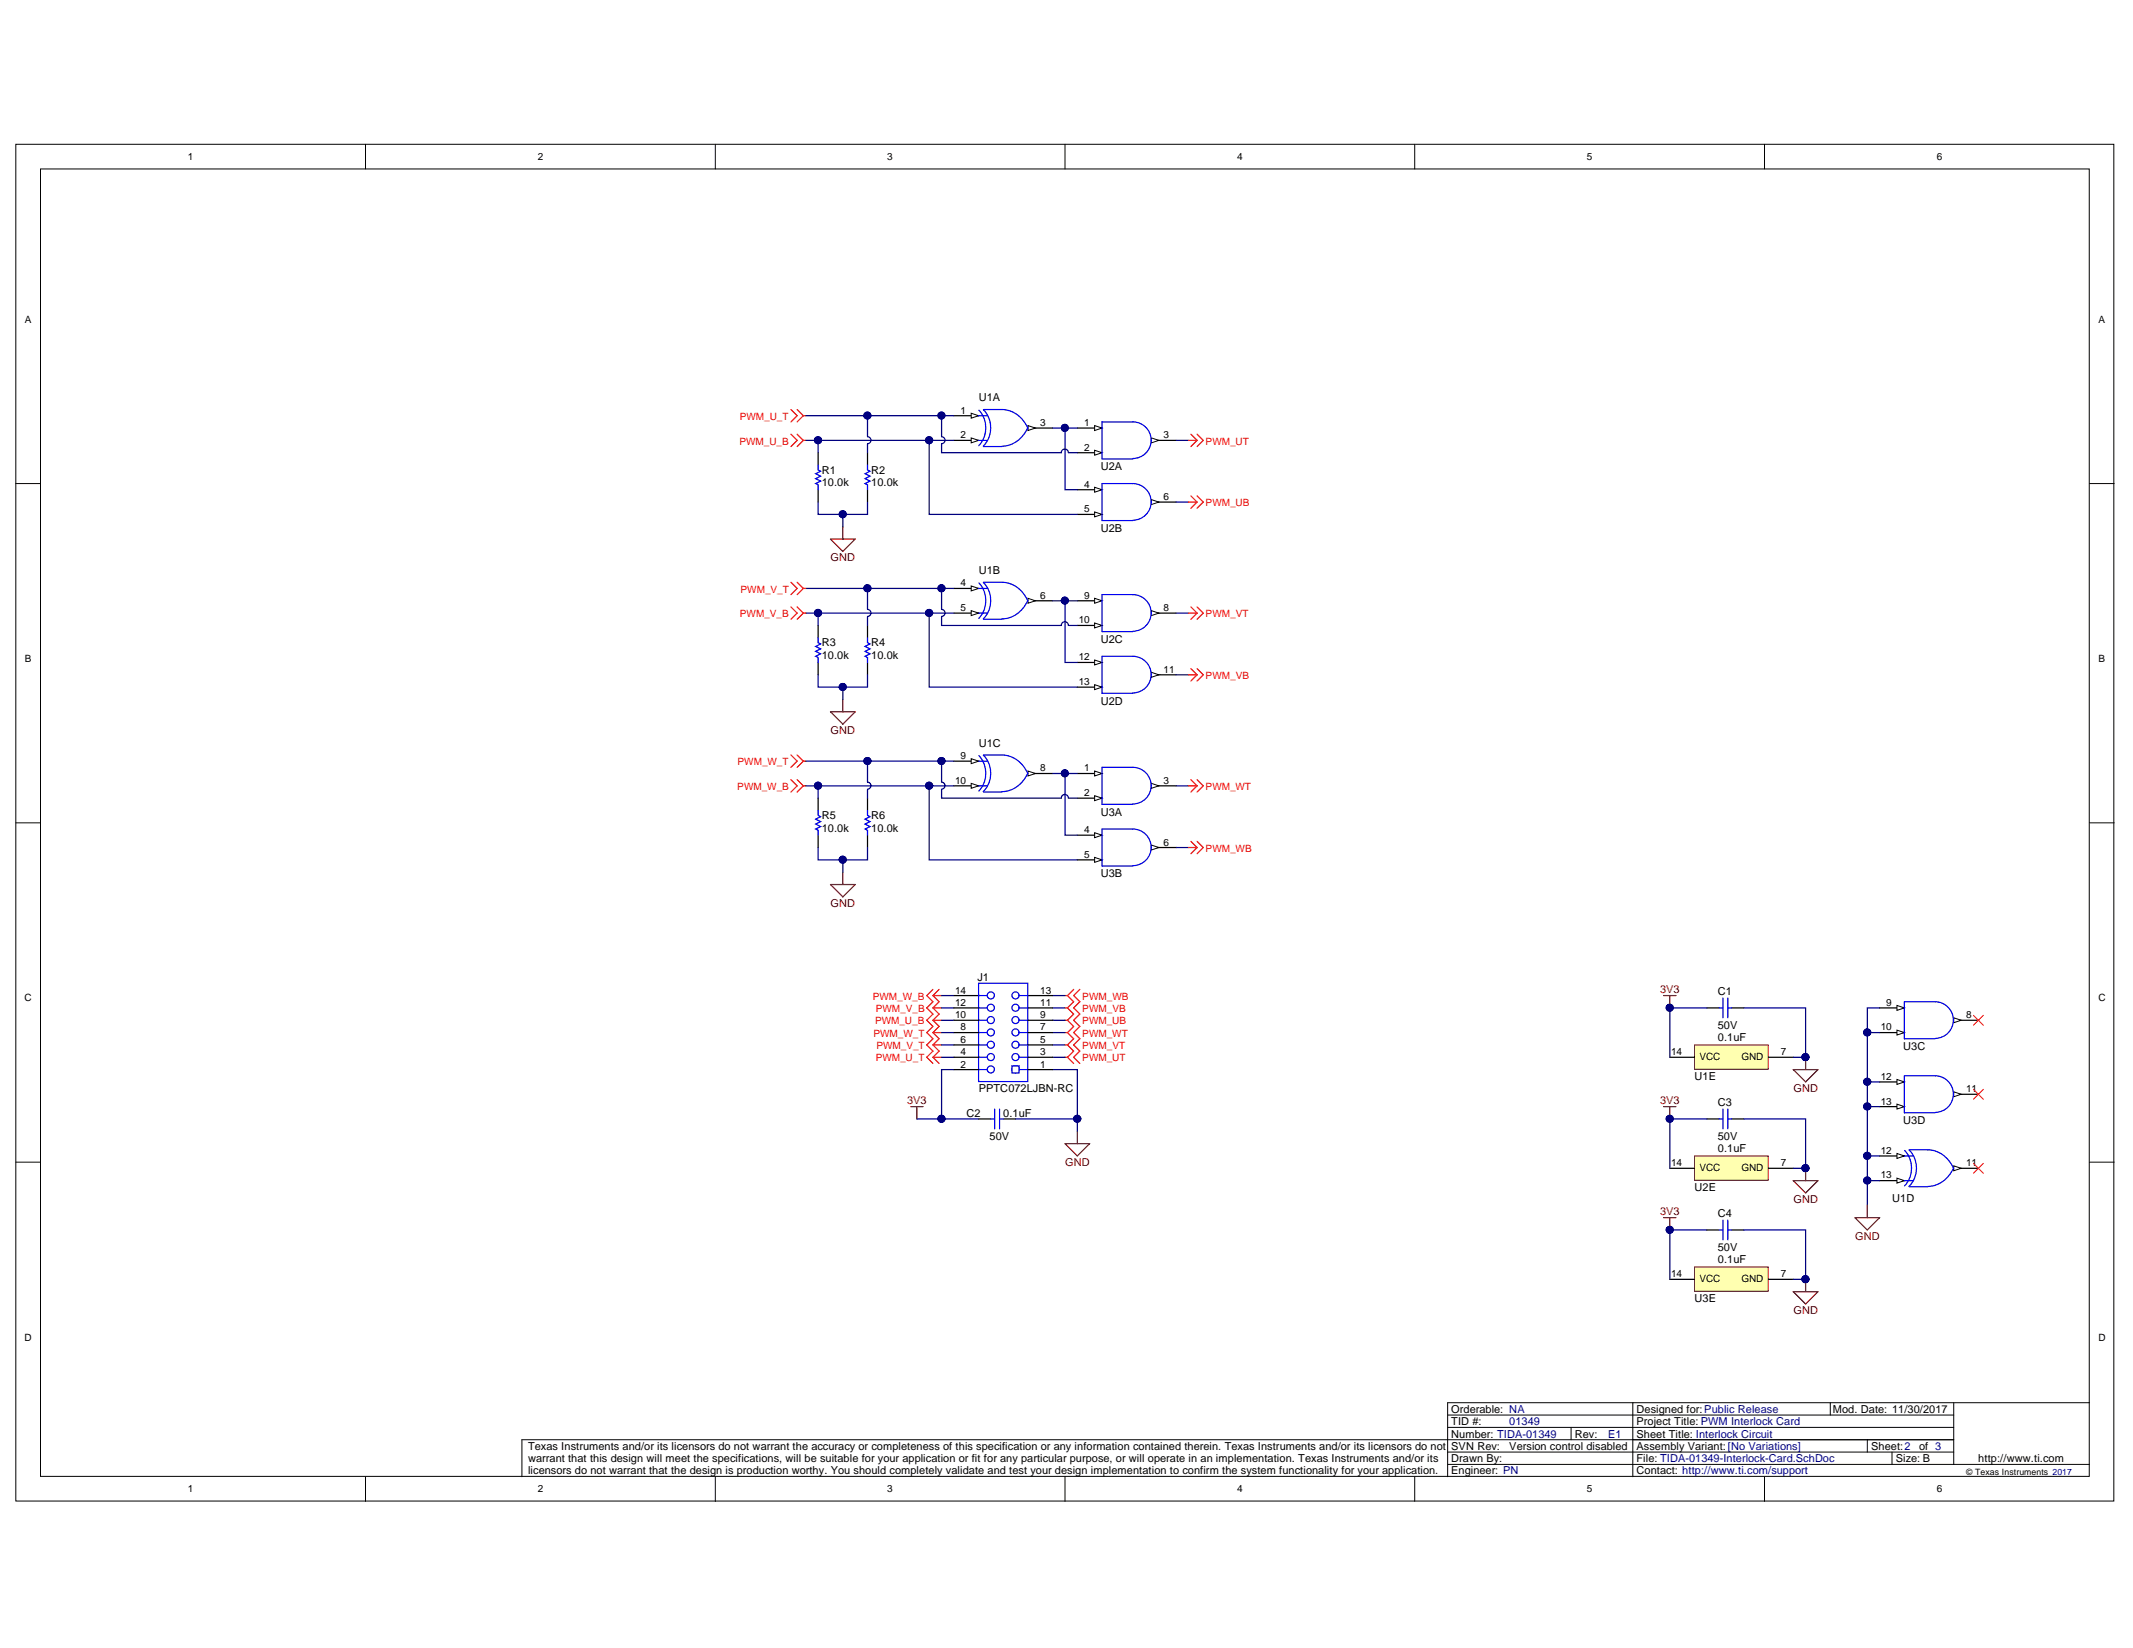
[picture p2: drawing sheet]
<svg xmlns="http://www.w3.org/2000/svg" width="279mm" height="216mm" viewBox="0 0 279 216" stroke-linecap="round" stroke-linejoin="round" font-family="sans-serif">
<g fill="#fff" stroke="#000" stroke-width=".13">
<path d="M2.1 18.9h274.8v177.7h-274.8z"/>
<path d="M5.3 22.1h268.4v171.3h-268.4z"/>
</g>
<g fill="none" stroke="#000" stroke-width=".13">
<path d="M47.9 18.9v3.2M93.7 18.9v3.2M139.5 18.9v3.2M185.3 18.9v3.2M231.1 18.9v3.2M2.1 63.4h3.2M273.7 63.4h3.2M2.1 107.8h3.2M273.7 107.8h3.2M2.1 152.2h3.2M273.7 152.2h3.2M47.9 193.5v3.2"/>
<path d="M93.7 193.5v3.2M139.5 193.5v3.2M185.3 193.5v3.2M189.6 191.8h84.1M189.6 190.2h66.3M189.6 187h66.3M189.6 185.4h66.3M205.8 187v1.6M213.9 183.8h-24.3v9.7M231.1 193.5v3.2M239.7 183.8v1.6M244.6 188.6v1.6"/>
<path d="M247.8 190.2v1.6M255.9 188.6h-187.5v4.9M255.9 183.8v8M273.7 183.8h-59.8v9.7"/>
</g>
<path d="M125 54.5h3.2" fill="none" stroke="#000" stroke-width=".16"/>
<path d="M127.2 54.1l1 .4-1 .3z" fill="#fff"/>
<path d="M127.2 54.1l1 .4-1 .3z" fill="none" stroke="#000" stroke-width=".13"/>
<path d="M125 57.7h3.2" fill="none" stroke="#000" stroke-width=".16"/>
<path d="M127.2 57.4l1 .3-1 .3z" fill="#fff"/>
<path d="M127.2 57.4l1 .3-1 .3z" fill="none" stroke="#000" stroke-width=".13"/>
<path d="M134.7 56.1h3.2" fill="none" stroke="#000" stroke-width=".16"/>
<path d="M134.7 55.8l.9 .3-.9 .3z" fill="#fff"/>
<path d="M134.7 55.8l.9 .3-.9 .3z" fill="none" stroke="#000" stroke-width=".13"/>
<path d="M128.2 54.5h1.1M128.2 57.7h1.1M128.2 53.7a3.4 3.4 0 0 1 0 4.7M128.8 53.7a3.4 3.4 0 0 1 0 4.7M128.8 53.7h2.5a3.8 3.8 0 0 1 3.3 2.4M128.8 58.5h2.5M134.6 56.1a3.9 3.9 0 0 1-3.3 2.4" fill="none" stroke="#00f" stroke-width=".16"/>
<path d="M125 77.1h3.2" fill="none" stroke="#000" stroke-width=".16"/>
<path d="M127.2 76.8l1 .3-1 .3z" fill="#fff"/>
<path d="M127.2 76.8l1 .3-1 .3z" fill="none" stroke="#000" stroke-width=".13"/>
<path d="M125 80.3h3.2" fill="none" stroke="#000" stroke-width=".16"/>
<path d="M127.2 80l1 .3-1 .3z" fill="#fff"/>
<path d="M127.2 80l1 .3-1 .3z" fill="none" stroke="#000" stroke-width=".13"/>
<path d="M134.7 78.7h3.2" fill="none" stroke="#000" stroke-width=".16"/>
<path d="M134.7 78.4l.9 .3-.9 .3z" fill="#fff"/>
<path d="M134.7 78.4l.9 .3-.9 .3z" fill="none" stroke="#000" stroke-width=".13"/>
<path d="M128.2 77.1h1.1M128.2 76.4a3.4 3.4 0 0 1 0 4.6M128.8 76.3a3.4 3.4 0 0 1 0 4.8M128.8 76.3h2.5a3.8 3.8 0 0 1 3.3 2.4M134.6 78.7a3.9 3.9 0 0 1-3.3 2.4M128.2 80.3h1.1M128.8 81.1h2.5" fill="none" stroke="#00f" stroke-width=".16"/>
<path d="M125 103h3.2" fill="none" stroke="#000" stroke-width=".16"/>
<path d="M127.2 102.6l1 .4-1 .3z" fill="#fff"/>
<path d="M127.2 102.6l1 .4-1 .3z" fill="none" stroke="#000" stroke-width=".13"/>
<path d="M134.7 101.3h3.2" fill="none" stroke="#000" stroke-width=".16"/>
<path d="M134.7 101l.9 .3-.9 .4z" fill="#fff"/>
<path d="M134.7 101l.9 .3-.9 .4z" fill="none" stroke="#000" stroke-width=".13"/>
<path d="M125 99.7h3.2" fill="none" stroke="#000" stroke-width=".16"/>
<path d="M127.2 99.4l1 .3-1 .3z" fill="#fff"/>
<path d="M127.2 99.4l1 .3-1 .3z" fill="none" stroke="#000" stroke-width=".13"/>
<path d="M128.2 99.7h1.1M128.2 99a3.4 3.4 0 0 1 0 4.6M128.8 98.9a3.4 3.4 0 0 1 0 4.8M128.8 98.9h2.5a3.8 3.8 0 0 1 3.3 2.4M128.2 103h1.1M128.8 103.8h2.5M134.6 101.3a3.9 3.9 0 0 1-3.3 2.4" fill="none" stroke="#00f" stroke-width=".16"/>
<path d="M255.9 153.1h3.3" fill="none" stroke="#000" stroke-width=".16"/>
<path d="M255.9 152.7l1 .4-1 .3z" fill="#fff"/>
<path d="M255.9 152.7l1 .4-1 .3z" fill="none" stroke="#000" stroke-width=".13"/>
<path d="M246.2 151.4h3.3" fill="none" stroke="#000" stroke-width=".16"/>
<path d="M248.5 151.1l1 .3-1 .4z" fill="#fff"/>
<path d="M248.5 151.1l1 .3-1 .4z" fill="none" stroke="#000" stroke-width=".13"/>
<path d="M246.2 154.7h3.3" fill="none" stroke="#000" stroke-width=".16"/>
<path d="M248.5 154.3l1 .4-1 .3z" fill="#fff"/>
<path d="M248.5 154.3l1 .4-1 .3z" fill="none" stroke="#000" stroke-width=".13"/>
<path d="M249.5 151.4h1.1M249.5 154.7h1.1M249.5 150.7a3.4 3.4 0 0 1 0 4.7M250.1 150.7a3.4 3.4 0 0 1 0 4.7M250.1 150.6h2.4a3.8 3.8 0 0 1 3.4 2.5M250.1 155.5h2.4M255.9 153a3.9 3.9 0 0 1-3.4 2.4" fill="none" stroke="#00f" stroke-width=".16"/>
<path d="M222 136.9h9.6v3.2h-9.6z" fill="#ffffb0" stroke="#800000" stroke-width=".13"/>
<path d="M141.1 56.1h3.3M218.7 138.5h3.3M231.7 138.5h3.2" fill="none" stroke="#000" stroke-width=".16"/>
<path d="M143.4 55.8l1 .3-1 .3z" fill="#fff"/>
<path d="M143.4 55.8l1 .3-1 .3z" fill="none" stroke="#000" stroke-width=".13"/>
<path d="M141.1 59.3h3.3" fill="none" stroke="#000" stroke-width=".16"/>
<path d="M143.4 59l1 .3-1 .3z" fill="#fff"/>
<path d="M143.4 59l1 .3-1 .3z" fill="none" stroke="#000" stroke-width=".13"/>
<path d="M150.8 57.7h3.3" fill="none" stroke="#000" stroke-width=".16"/>
<path d="M150.8 57.4l1 .3-1 .3z" fill="#fff"/>
<path d="M150.8 57.4l1 .3-1 .3z" fill="none" stroke="#000" stroke-width=".13"/>
<path d="M148.4 60.1a2.4 2.4 0 0 0 2.4-2.4 2.4 2.4 0 0 0-2.4-2.4h-4v4.8h4" fill="none" stroke="#00f" stroke-width=".16"/>
<path d="M141.1 64.2h3.3" fill="none" stroke="#000" stroke-width=".16"/>
<path d="M143.4 63.8l1 .4-1 .3z" fill="#fff"/>
<path d="M143.4 63.8l1 .4-1 .3z" fill="none" stroke="#000" stroke-width=".13"/>
<path d="M141.1 67.4h3.3" fill="none" stroke="#000" stroke-width=".16"/>
<path d="M143.4 67.1l1 .3-1 .3z" fill="#fff"/>
<path d="M143.4 67.1l1 .3-1 .3z" fill="none" stroke="#000" stroke-width=".13"/>
<path d="M150.8 65.8h3.3" fill="none" stroke="#000" stroke-width=".16"/>
<path d="M150.8 65.5l1 .3-1 .3z" fill="#fff"/>
<path d="M150.8 65.5l1 .3-1 .3z" fill="none" stroke="#000" stroke-width=".13"/>
<path d="M148.4 68.2a2.4 2.4 0 0 0 2.4-2.4 2.4 2.4 0 0 0-2.4-2.4h-4v4.8h4" fill="none" stroke="#00f" stroke-width=".16"/>
<path d="M141.1 81.9h3.3" fill="none" stroke="#000" stroke-width=".16"/>
<path d="M143.4 81.6l1 .3-1 .4z" fill="#fff"/>
<path d="M143.4 81.6l1 .3-1 .4z" fill="none" stroke="#000" stroke-width=".13"/>
<path d="M150.8 80.3h3.3" fill="none" stroke="#000" stroke-width=".16"/>
<path d="M150.8 80l1 .3-1 .3z" fill="#fff"/>
<path d="M150.8 80l1 .3-1 .3z" fill="none" stroke="#000" stroke-width=".13"/>
<path d="M141.1 78.7h3.3" fill="none" stroke="#000" stroke-width=".16"/>
<path d="M143.4 78.4l1 .3-1 .3z" fill="#fff"/>
<path d="M143.4 78.4l1 .3-1 .3z" fill="none" stroke="#000" stroke-width=".13"/>
<path d="M148.4 82.7a2.4 2.4 0 0 0 2.4-2.4 2.4 2.4 0 0 0-2.4-2.4h-4v4.8h4" fill="none" stroke="#00f" stroke-width=".16"/>
<path d="M150.8 88.4h3.3" fill="none" stroke="#000" stroke-width=".16"/>
<path d="M150.8 88.1l1 .3-1 .3z" fill="#fff"/>
<path d="M150.8 88.1l1 .3-1 .3z" fill="none" stroke="#000" stroke-width=".13"/>
<path d="M141.1 86.8h3.3" fill="none" stroke="#000" stroke-width=".16"/>
<path d="M143.4 86.5l1 .3-1 .3z" fill="#fff"/>
<path d="M143.4 86.5l1 .3-1 .3z" fill="none" stroke="#000" stroke-width=".13"/>
<path d="M141.1 90h3.3" fill="none" stroke="#000" stroke-width=".16"/>
<path d="M143.4 89.7l1 .3-1 .3z" fill="#fff"/>
<path d="M143.4 89.7l1 .3-1 .3z" fill="none" stroke="#000" stroke-width=".13"/>
<path d="M148.4 90.8a2.4 2.4 0 0 0 2.4-2.4 2.4 2.4 0 0 0-2.4-2.4h-4v4.8h4" fill="none" stroke="#00f" stroke-width=".16"/>
<path d="M222 151.4h9.6v3.2h-9.6z" fill="#ffffb0" stroke="#800000" stroke-width=".13"/>
<path d="M141.1 101.3h3.3M218.7 153.1h3.3M231.7 153.1h3.2" fill="none" stroke="#000" stroke-width=".16"/>
<path d="M143.4 101l1 .3-1 .4z" fill="#fff"/>
<path d="M143.4 101l1 .3-1 .4z" fill="none" stroke="#000" stroke-width=".13"/>
<path d="M141.1 104.6h3.3" fill="none" stroke="#000" stroke-width=".16"/>
<path d="M143.4 104.2l1 .4-1 .3z" fill="#fff"/>
<path d="M143.4 104.2l1 .4-1 .3z" fill="none" stroke="#000" stroke-width=".13"/>
<path d="M150.8 103h3.3" fill="none" stroke="#000" stroke-width=".16"/>
<path d="M150.8 102.6l1 .4-1 .3z" fill="#fff"/>
<path d="M150.8 102.6l1 .4-1 .3z" fill="none" stroke="#000" stroke-width=".13"/>
<path d="M148.4 105.3a2.4 2.4 0 0 0 2.4-2.4 2.4 2.4 0 0 0-2.4-2.4h-4v4.9h4" fill="none" stroke="#00f" stroke-width=".16"/>
<path d="M141.1 109.4h3.3" fill="none" stroke="#000" stroke-width=".16"/>
<path d="M143.4 109.1l1 .3-1 .3z" fill="#fff"/>
<path d="M143.4 109.1l1 .3-1 .3z" fill="none" stroke="#000" stroke-width=".13"/>
<path d="M141.1 112.6h3.3" fill="none" stroke="#000" stroke-width=".16"/>
<path d="M143.4 112.3l1 .3-1 .4z" fill="#fff"/>
<path d="M143.4 112.3l1 .3-1 .4z" fill="none" stroke="#000" stroke-width=".13"/>
<path d="M150.8 111h3.3" fill="none" stroke="#000" stroke-width=".16"/>
<path d="M150.8 110.7l1 .3-1 .4z" fill="#fff"/>
<path d="M150.8 110.7l1 .3-1 .4z" fill="none" stroke="#000" stroke-width=".13"/>
<path d="M148.4 113.4a2.4 2.4 0 0 0 2.4-2.4 2.4 2.4 0 0 0-2.4-2.4h-4v4.9h4" fill="none" stroke="#00f" stroke-width=".16"/>
<path d="M246.2 135.3h3.3" fill="none" stroke="#000" stroke-width=".16"/>
<path d="M248.5 135l1 .3-1 .3z" fill="#fff"/>
<path d="M248.5 135l1 .3-1 .3z" fill="none" stroke="#000" stroke-width=".13"/>
<path d="M255.9 133.7h3.3" fill="none" stroke="#000" stroke-width=".16"/>
<path d="M255.9 133.3l1 .4-1 .3z" fill="#fff"/>
<path d="M255.9 133.3l1 .4-1 .3z" fill="none" stroke="#000" stroke-width=".13"/>
<path d="M246.2 132h3.3" fill="none" stroke="#000" stroke-width=".16"/>
<path d="M248.5 131.7l1 .3-1 .4z" fill="#fff"/>
<path d="M248.5 131.7l1 .3-1 .4z" fill="none" stroke="#000" stroke-width=".13"/>
<path d="M253.5 136a2.4 2.4 0 0 0 2.4-2.4 2.4 2.4 0 0 0-2.4-2.4h-4v4.9h4" fill="none" stroke="#00f" stroke-width=".16"/>
<path d="M255.9 143.4h3.3" fill="none" stroke="#000" stroke-width=".16"/>
<path d="M255.9 143l1 .4-1 .3z" fill="#fff"/>
<path d="M255.9 143l1 .4-1 .3z" fill="none" stroke="#000" stroke-width=".13"/>
<path d="M246.2 141.7h3.3" fill="none" stroke="#000" stroke-width=".16"/>
<path d="M248.5 141.4l1 .3-1 .4z" fill="#fff"/>
<path d="M248.5 141.4l1 .3-1 .4z" fill="none" stroke="#000" stroke-width=".13"/>
<path d="M246.2 145h3.3" fill="none" stroke="#000" stroke-width=".16"/>
<path d="M248.5 144.7l1 .3-1 .3z" fill="#fff"/>
<path d="M248.5 144.7l1 .3-1 .3z" fill="none" stroke="#000" stroke-width=".13"/>
<path d="M253.5 145.7a2.4 2.4 0 0 0 2.4-2.4 2.4 2.4 0 0 0-2.4-2.4h-4v4.9h4" fill="none" stroke="#00f" stroke-width=".16"/>
<path d="M222 166h9.6v3.2h-9.6z" fill="#ffffb0" stroke="#800000" stroke-width=".13"/>
<path d="M223.6 132h1.6M226.8 132h1.6M128.2 146.6h1.6M131.4 146.6h1.6M223.6 146.6h1.6M226.8 146.6h1.6M218.7 167.6h3.3M223.6 161.1h1.6M226.8 161.1h1.6M231.7 167.6h3.2" fill="none" stroke="#000" stroke-width=".16"/>
<g fill="none" stroke="#00f" stroke-width=".16">
<path d="M128.2 128.8h6.4v12.9h-6.4zM128.2 138.5h1.1M225.2 132h.5M225.7 130.8v2.5M226.3 130.8v2.5M226.3 132h.5M129.8 146.6h.5M130.3 145.3v2.6M130.9 146.6h.5M130.9 145.3v2.6M225.2 146.6h.5M225.7 145.3v2.6"/>
<path d="M225.7 159.8v2.6M226.3 145.3v2.6M226.3 159.8v2.6M226.3 146.6h.5M225.2 161.1h.5M226.3 161.1h.5"/>
</g>
<g fill="none" stroke="#000080" stroke-width=".16">
<path d="M105.6 54.5h19.4M105.6 57.7h19.4M121.7 57.7v9.7h19.4M123.3 54.5v2.7a.46 .46 0 0 1 .5 .5 .46 .46 0 0 1-.5 .4M123.3 58.2v1.1h15.7a.46 .46 0 0 1 .5-.5 .46 .46 0 0 1 .4 .5M137.9 56.1h3.2M139.5 56.1v8.1h1.6M140 59.3h1.1M154.1 57.7h1.6M105.6 77.1h19.4M123.3 77.1v2.7a.46 .46 0 0 1 .5 .5 .46 .46 0 0 1-.5 .5M137.9 78.7h3.2"/>
<path d="M139.5 78.7v8.1h1.6M154.1 65.8h1.6M105.6 80.3h19.4M105.6 99.7h19.4M121.7 80.3v9.7h19.4M123.3 80.8v1.1h15.7a.46 .46 0 0 1 .5-.4 .46 .46 0 0 1 .4 .4M123.3 99.7v2.8a.46 .46 0 0 1 .5 .4 .46 .46 0 0 1-.5 .5M140 81.9h1.1M154.1 80.3h1.6M154.1 88.4h1.6M105.6 103h19.4M121.7 103v9.6h19.4"/>
<path d="M123.3 103.4v1.2h15.7a.46 .46 0 0 1 .5-.5 .46 .46 0 0 1 .4 .5M137.9 101.3h3.2M139.5 101.3v8.1h1.6M140 104.6h1.1M154.1 103h1.6M154.1 111h1.6M123.3 138.5h1.7M123.3 135.3h1.7M123.3 130.4h1.7M123.3 132h1.7M123.3 133.7h1.7M123.3 136.9h1.7"/>
<path d="M137.9 138.5h1.6M137.9 135.3h1.6M137.9 130.4h1.6M137.9 132h1.6M137.9 133.7h1.6M137.9 136.9h1.6M223.6 132h-4.9v6.5M228.4 132h8.1v6.5h-1.6M244.6 135.3h1.6M246.2 132h-1.6v25.9M120.1 146.6h3.2M125 140.1h-1.7v6.5h4.9"/>
<path d="M137.9 140.1h3.2v6.5h-8.1M141.1 146.6v1.6M223.6 146.6h-4.9v6.5M228.4 146.6h8.1v6.5h-1.6M244.6 141.7h1.6M244.6 145h1.6M244.6 151.4h1.6M244.6 154.7h1.6M223.6 161.1h-4.9v6.5M228.4 161.1h8.1v6.5h-1.6"/>
</g>
<g fill="#000080" stroke="#000080" stroke-width=".13">
<circle cx="218.7" cy="132" r=".46"/>
<circle cx="236.5" cy="138.5" r=".46"/>
<circle cx="218.7" cy="146.6" r=".46"/>
<circle cx="236.5" cy="153" r=".46"/>
<circle cx="218.7" cy="161.1" r=".46"/>
<circle cx="236.5" cy="167.6" r=".46"/>
<circle cx="244.6" cy="135.3" r=".46"/>
<circle cx="244.6" cy="141.7" r=".46"/>
<circle cx="244.6" cy="145" r=".46"/>
<circle cx="244.6" cy="151.4" r=".46"/>
<circle cx="244.6" cy="154.6" r=".46"/>
<circle cx="113.6" cy="54.4" r=".46"/>
<circle cx="123.3" cy="54.4" r=".46"/>
<circle cx="107.2" cy="57.7" r=".46"/>
<circle cx="121.7" cy="57.7" r=".46"/>
<circle cx="139.5" cy="56.1" r=".46"/>
<circle cx="113.6" cy="77.1" r=".46"/>
<circle cx="123.3" cy="77.1" r=".46"/>
<circle cx="107.2" cy="80.3" r=".46"/>
<circle cx="121.7" cy="80.3" r=".46"/>
<circle cx="139.5" cy="78.7" r=".46"/>
<circle cx="113.6" cy="99.7" r=".46"/>
<circle cx="123.3" cy="99.7" r=".46"/>
<circle cx="107.2" cy="102.9" r=".46"/>
<circle cx="121.7" cy="102.9" r=".46"/>
<circle cx="139.5" cy="101.3" r=".46"/>
<circle cx="123.3" cy="146.6" r=".46"/>
<circle cx="141.1" cy="146.6" r=".46"/>
</g>
<g fill="none" stroke="#800000" stroke-width=".16">
<path d="M217.9 130.4h1.6M218.7 130.4v1.6M236.5 138.5v1.6M119.3 145h1.6M120.1 145v1.6M139.5 149.8h3.2l-1.6 1.6zM141.1 148.2v1.6M217.9 145h1.6M217.9 159.5h1.6M218.7 145v1.6M218.7 159.5v1.6M234.9 140.1h3.2l-1.6 1.6z"/>
<path d="M234.9 154.7h3.2l-1.6 1.6zM236.5 153.1v1.6M243 159.5h3.2l-1.6 1.6zM244.6 157.9v1.6M234.9 169.2h3.2l-1.6 1.6zM236.5 167.6v1.6"/>
</g>
<path d="M258.5 133l1.3 1.3M259.8 133l-1.3 1.3M258.5 142.7l1.3 1.3M258.5 152.4l1.3 1.3M259.8 142.7l-1.3 1.3M259.8 152.4l-1.3 1.3" fill="none" stroke="#f00" stroke-width=".13"/>
<g fill="none" stroke="#f00" stroke-width=".16">
<path d="M103.6 53.7l.8 .8-.8 .8M103.6 56.9l.8 .8-.8 .8M104.4 53.7l.8 .8M104.4 56.9l.8 .8M105.2 54.5l-.8 .8M105.2 54.5h.4M105.2 57.7l-.8 .8M105.2 57.7h.4M155.7 57.7h1.1M156 56.9l.8 .8M156.8 57.7l-.8 .8M156.8 56.9l.8 .8-.8 .8"/>
<path d="M103.6 76.3l.8 .8-.8 .8M103.6 79.5l.8 .8-.8 .8M104.4 76.3l.8 .8M104.4 79.5l.8 .8M105.2 77.1l-.8 .8M105.2 77.1h.4M155.7 65.8h1.1M156 65l.8 .8M156 79.5l.8 .8M156.8 65.8l-.8 .8M156.8 65l.8 .8-.8 .8M156.8 79.5l.8 .8-.8 .8"/>
<path d="M103.6 98.9l.8 .8-.8 .8M104.4 98.9l.8 .8M105.2 99.7l-.8 .8M105.2 99.7h.4M105.2 80.3h.4M105.2 80.3l-.8 .8M155.7 80.3h1.1M155.7 88.4h1.1M156 87.6l.8 .8M156.8 80.3l-.8 .8M156.8 88.4l-.8 .8M156.8 87.6l.8 .8-.8 .8"/>
<path d="M103.6 102.1l.8 .9-.8 .8M104.4 102.1l.8 .9M105.2 103l-.8 .8M105.2 103h.4M155.7 103h1.1M155.7 111h1.1M156 102.1l.8 .9M156 110.2l.8 .8M156.8 103l-.8 .8M156.8 102.1l.8 .9-.8 .8M156.8 111l-.8 .8M156.8 110.2l.8 .8-.8 .8"/>
<path d="M122.2 138.5l.8 .8M122.2 136.9l.8 .8-.8 .8M122.2 129.6l-.8 .8 .8 .8-.8 .8 .8 .9-.8 .8 .8 .8-.8 .8 .8 .8-.8 .8 .8 .8-.8 .8 .8 .8M122.2 138.5h1.1M122.2 135.3l.8 .8-.8 .8M122.2 136.9h1.1M122.2 133.7l.8 .8-.8 .8M122.2 135.3h1.1M122.2 130.4l.8 .8-.8 .8M122.2 130.4h1.1M122.2 132l.8 .9-.8 .8M122.2 133.7h1.1"/>
<path d="M122.2 132h1.1M123 129.6l-.8 .8M139.5 138.5h.3M139.5 136.9h.3M139.5 135.3h.3M139.5 130.4h.3M139.5 133.7h.3M139.5 132h.3M139.8 138.5l.8 .8M139.8 136.9l.8 .8-.8 .8M139.8 133.7l.8 .8-.8 .8M139.8 132l.8 .9-.8 .8"/>
<path d="M139.8 135.3l.8 .8-.8 .8M139.8 130.4l.8 .8-.8 .8M140.6 129.6l-.8 .8M141.4 129.6l-.8 .8 .8 .8-.8 .8 .8 .9-.8 .8 .8 .8-.8 .8 .8 .8-.8 .8 .8 .8-.8 .8 .8 .8"/>
</g>
<circle cx="129.8" cy="138.5" r=".46" fill="#fff" stroke="#00f" stroke-width=".16"/>
<path d="M133.5 136.9h1.2" fill="none" stroke="#00f" stroke-width=".16"/>
<circle cx="133" cy="136.9" r=".46" fill="#fff" stroke="#00f" stroke-width=".16"/>
<path d="M128.2 136.9h1.1" fill="none" stroke="#00f" stroke-width=".16"/>
<circle cx="129.8" cy="136.9" r=".46" fill="#fff" stroke="#00f" stroke-width=".16"/>
<path d="M133.5 138.5h1.2" fill="none" stroke="#00f" stroke-width=".16"/>
<circle cx="133" cy="138.5" r=".46" fill="#fff" stroke="#00f" stroke-width=".16"/>
<path d="M128.2 140.1h1.1" fill="none" stroke="#00f" stroke-width=".16"/>
<circle cx="129.8" cy="140.1" r=".46" fill="#fff" stroke="#00f" stroke-width=".16"/>
<path d="M133.5 140.1h1.2" fill="none" stroke="#00f" stroke-width=".16"/>
<circle cx="133" cy="140.1" r=".46" fill="#fff" stroke="#00f" stroke-width=".16"/>
<path d="M125 138.5h3.2M125 136.9h3.2M134.7 138.5h3.2M134.7 136.9h3.2M125 140.1h3.2M134.7 140.1h3.2" fill="none" stroke="#000" stroke-width=".16"/>
<path d="M128.2 135.3h1.1" fill="none" stroke="#00f" stroke-width=".16"/>
<circle cx="129.8" cy="135.3" r=".46" fill="#fff" stroke="#00f" stroke-width=".16"/>
<path d="M133.5 133.7h1.2" fill="none" stroke="#00f" stroke-width=".16"/>
<circle cx="133" cy="133.6" r=".46" fill="#fff" stroke="#00f" stroke-width=".16"/>
<path d="M128.2 133.7h1.1" fill="none" stroke="#00f" stroke-width=".16"/>
<circle cx="129.8" cy="133.6" r=".46" fill="#fff" stroke="#00f" stroke-width=".16"/>
<path d="M133.5 135.3h1.2" fill="none" stroke="#00f" stroke-width=".16"/>
<circle cx="133" cy="135.3" r=".46" fill="#fff" stroke="#00f" stroke-width=".16"/>
<path d="M125 135.3h3.2M125 133.7h3.2M125 132h3.2M125 130.4h3.2M134.7 135.3h3.2M134.7 133.7h3.2M134.7 132h3.2M134.7 130.4h3.2" fill="none" stroke="#000" stroke-width=".16"/>
<path d="M128.2 130.4h1.1" fill="none" stroke="#00f" stroke-width=".16"/>
<circle cx="129.8" cy="130.4" r=".46" fill="#fff" stroke="#00f" stroke-width=".16"/>
<path d="M133.5 130.4h1.2" fill="none" stroke="#00f" stroke-width=".16"/>
<circle cx="133" cy="130.4" r=".46" fill="#fff" stroke="#00f" stroke-width=".16"/>
<path d="M128.2 132h1.1" fill="none" stroke="#00f" stroke-width=".16"/>
<circle cx="129.8" cy="132" r=".46" fill="#fff" stroke="#00f" stroke-width=".16"/>
<path d="M133.5 132h1.2" fill="none" stroke="#00f" stroke-width=".16"/>
<g fill="#fff" stroke="#00f" stroke-width=".16">
<path d="M132.6 139.6h.9v1h-.9z"/>
<circle cx="133" cy="132" r=".46"/>
</g>
<path d="M107.2 59.3v1.6M113.6 59.3v1.6M107.2 64.2v1.6M113.6 64.2v1.6M107.2 81.9v1.7M107.2 86.8v1.6M113.6 81.9v1.7M113.6 86.8v1.6M107.2 104.6v1.6M107.2 109.4v1.6M113.6 104.6v1.6M113.6 109.4v1.6" fill="none" stroke="#000" stroke-width=".16"/>
<path d="M107.2 60.9v.7l.3 .1-.7 .4 .7 .3-.7 .3 .7 .3-.7 .4 .4 .1v.7M113.6 60.9v.7l.4 .1-.7 .4 .7 .3-.7 .3 .7 .3-.7 .4 .3 .1v.7M107.2 83.6v.6l.3 .2-.7 .3 .7 .3-.7 .3 .7 .4-.7 .3 .4 .1v.7M113.6 83.6v.6l.4 .2-.7 .3 .7 .3-.7 .3 .7 .4-.7 .3 .3 .1v.7M107.2 106.2v.6l.3 .2-.7 .3 .7 .3-.7 .4 .7 .3-.7 .3 .4 .2v.6M113.6 106.2v.6l.4 .2-.7 .3 .7 .3-.7 .4 .7 .3-.7 .3 .3 .2v.6" fill="none" stroke="#00f" stroke-width=".16"/>
<path d="M108.8 70.6h3.2l-1.6 1.6zM110.4 69v1.6M108.8 93.3h3.2l-1.6 1.6zM110.4 91.6v1.7M108.8 115.9h3.2l-1.6 1.6zM110.4 114.3v1.6" fill="none" stroke="#800000" stroke-width=".16"/>
<g fill="none" stroke="#000080" stroke-width=".16">
<path d="M107.2 57.7v1.6M113.6 54.5v2.7a.46 .46 0 0 1 .5 .5 .46 .46 0 0 1-.5 .4M113.6 58.2v1.1M107.2 65.8v1.6h6.4v-1.6M110.4 67.4v1.6M113.6 77.1v2.7a.46 .46 0 0 1 .5 .5 .46 .46 0 0 1-.5 .5M107.2 88.4v1.6h6.4v-1.6M107.2 80.3v1.6M110.4 90v1.6M113.6 99.7v2.8a.46 .46 0 0 1 .5 .4 .46 .46 0 0 1-.5 .5M113.6 80.8v1.1M107.2 111v1.6h6.4v-1.6"/>
<path d="M107.2 103v1.6M110.4 112.6v1.7M113.6 103.4v1.2"/>
</g>
<g fill="#000080" stroke="#000080" stroke-width=".13">
<circle cx="107.2" cy="57.7" r=".46"/>
<circle cx="113.6" cy="54.4" r=".46"/>
<circle cx="110.4" cy="67.4" r=".46"/>
<circle cx="107.2" cy="80.3" r=".46"/>
<circle cx="113.6" cy="77.1" r=".46"/>
<circle cx="110.4" cy="90" r=".46"/>
<circle cx="107.2" cy="102.9" r=".46"/>
<circle cx="113.6" cy="99.7" r=".46"/>
<circle cx="110.4" cy="112.6" r=".46"/>
</g>
<g font-size="1.4">
<text x="128.2" y="52.5">U1A</text>
<text x="107.6" y="63.7">10.0k</text>
<text x="107.6" y="62.1">R1</text>
<text x="114.1" y="63.7">10.0k</text>
<text x="114.1" y="62.1">R2</text>
<text x="144.2" y="61.6">U2A</text>
<text x="144.2" y="69.7">U2B</text>
<text x="128.2" y="75.2">U1B</text>
<text x="107.6" y="86.3">10.0k</text>
<text x="107.6" y="84.7">R3</text>
<text x="114.1" y="86.3">10.0k</text>
<text x="114.1" y="84.7">R4</text>
<text x="144.2" y="84.2">U2C</text>
<text x="144.2" y="92.3">U2D</text>
<text x="128.2" y="97.8">U1C</text>
<text x="107.6" y="107.3">R5</text>
<text x="114.1" y="107.3">R6</text>
<text x="144.2" y="106.8">U3A</text>
<text x="107.6" y="109">10.0k</text>
<text x="114.1" y="109">10.0k</text>
<text x="144.2" y="114.9">U3B</text>
<text x="128" y="128.5">J1</text>
<text x="225" y="130.3">C1</text>
<text x="225" y="134.8">50V</text>
<text x="225" y="136.4">0.1uF</text>
<text x="249.3" y="137.6">U3C</text>
<text x="128.2" y="143.1">PPTC072LJBN-RC</text>
<text x="222" y="141.5">U1E</text>
<text x="126.6" y="146.3">C2</text>
<text x="129.6" y="149.4">50V</text>
<text x="131.4" y="146.3">0.1uF</text>
<text x="225" y="149.4">50V</text>
<text x="225" y="144.8">C3</text>
<text x="249.3" y="147.2">U3D</text>
<text x="222" y="156">U2E</text>
<text x="225" y="151">0.1uF</text>
<text x="225" y="159.4">C4</text>
<text x="247.8" y="157.4">U1D</text>
<text x="225" y="163.9">50V</text>
<text x="225" y="165.5">0.1uF</text>
<text x="222" y="170.5">U3E</text>
<text x="190.1" y="185.1">Orderable: NA</text>
<text x="214.4" y="185.1">Designed for: Public Release</text>
<text x="240.1" y="185.1">Mod. Date: 11/30/2017</text>
<text x="69.2" y="189.9">Texas Instruments and/or its licensors do not warrant the accuracy or completeness of this specification or any information contained therein. Texas Instruments and/or its licensors do not</text>
<text x="69.2" y="191.5">warrant that this design will meet the specifications, will be suitable for your application or fit for any particular purpose, or will operate in an implementation. Texas Instruments and/or its</text>
<text x="190.1" y="191.5">Drawn By:</text>
<text x="190.1" y="189.9">SVN Rev:</text>
<text x="190.1" y="188.3">Number: TIDA-01349</text>
<text x="190.1" y="186.7">TID #:</text>
<text x="197.7" y="189.9">Version control disabled</text>
<text x="206.3" y="188.3">Rev:</text>
<text x="214.4" y="188.3">Sheet Title: Interlock Circuit</text>
<text x="214.4" y="191.5">File: TIDA-01349-Interlock-Card.SchDoc</text>
<text x="214.4" y="186.7">Project Title: PWM Interlock Card</text>
<text x="214.4" y="189.9">Assembly Variant:[No Variations]</text>
<text x="245.1" y="189.9">Sheet:2</text>
<text x="248.3" y="191.5">Size: B</text>
<text x="251.4" y="189.9">of 3</text>
<text x="259.1" y="191.5">http://www.ti.com</text>
<text x="69.2" y="193.1">licensors do not warrant that the design is production worthy. You should completely validate and test your design implementation to confirm the system functionality for your application.</text>
<text x="190.1" y="193.1">Engineer: PN</text>
<text x="214.4" y="193.1">Contact: http://www.ti.com/support</text>
</g>
<g font-size="1.4" fill="#800000">
<text x="108.8" y="73.5">GND</text>
<text x="108.8" y="96.2">GND</text>
<text x="108.8" y="118.8">GND</text>
<text x="217.4" y="130.1">3V3</text>
<text x="234.9" y="143.1">GND</text>
<text x="118.8" y="144.7">3V3</text>
<text x="217.4" y="144.7">3V3</text>
<text x="139.5" y="152.7">GND</text>
<text x="217.4" y="159.2">3V3</text>
<text x="234.9" y="157.6">GND</text>
<text x="243" y="162.5">GND</text>
<text x="234.9" y="172.1">GND</text>
</g>
<g font-size="1.4" fill="#000080">
<text x="197.7" y="186.7">01349</text>
<text x="210.6" y="188.3">E1</text>
</g>
<g font-size="1.3">
<text x="24.6" y="21">1</text>
<text x="70.4" y="21">2</text>
<text x="116.2" y="21">3</text>
<text x="162.1" y="21">4</text>
<text x="207.9" y="21">5</text>
<text x="253.7" y="21">6</text>
<text x="3.3" y="42.3">A</text>
<text x="274.9" y="42.3">A</text>
<text x="125.8" y="54.2">1</text>
<text x="125.8" y="57.4">2</text>
<text x="136.3" y="55.8">3</text>
<text x="142" y="55.8">1</text>
<text x="142" y="59">2</text>
<text x="152.4" y="57.4">3</text>
<text x="142" y="63.9">4</text>
<text x="152.4" y="65.5">6</text>
<text x="142" y="67.1">5</text>
<text x="125.8" y="76.8">4</text>
<text x="125.8" y="80">5</text>
<text x="136.3" y="78.4">6</text>
<text x="141.3" y="81.7">10</text>
<text x="142" y="78.4">9</text>
<text x="152.4" y="80">8</text>
<text x="3.3" y="86.8">B</text>
<text x="141.3" y="86.5">12</text>
<text x="141.3" y="89.7">13</text>
<text x="152.4" y="88.1">11</text>
<text x="274.9" y="86.8">B</text>
<text x="125.8" y="99.4">9</text>
<text x="136.3" y="101.1">8</text>
<text x="142" y="101.1">1</text>
<text x="125.1" y="102.7">10</text>
<text x="142" y="104.3">2</text>
<text x="152.4" y="102.7">3</text>
<text x="142" y="109.1">4</text>
<text x="142" y="112.4">5</text>
<text x="152.4" y="110.8">6</text>
<text x="3.2" y="131.2">C</text>
<text x="125.1" y="131.8">12</text>
<text x="125.1" y="130.2">14</text>
<text x="136.3" y="131.8">11</text>
<text x="136.3" y="130.2">13</text>
<text x="247.1" y="131.8">9</text>
<text x="274.9" y="131.2">C</text>
<text x="125.1" y="133.4">10</text>
<text x="125.8" y="136.6">6</text>
<text x="125.8" y="135">8</text>
<text x="136.3" y="136.6">5</text>
<text x="136.3" y="135">7</text>
<text x="136.3" y="133.4">9</text>
<text x="246.4" y="135">10</text>
<text x="257.5" y="133.4">8</text>
<text x="125.8" y="138.2">4</text>
<text x="125.8" y="139.9">2</text>
<text x="136.3" y="139.9">1</text>
<text x="136.3" y="138.2">3</text>
<text x="218.9" y="138.2">14</text>
<text x="222.6" y="138.9">VCC</text>
<text x="228.1" y="138.9">GND</text>
<text x="233.3" y="138.2">7</text>
<text x="246.4" y="141.5">12</text>
<text x="257.5" y="143.1">11</text>
<text x="246.4" y="144.7">13</text>
<text x="218.9" y="152.8">14</text>
<text x="222.6" y="153.4">VCC</text>
<text x="228.1" y="153.4">GND</text>
<text x="233.3" y="152.8">7</text>
<text x="246.4" y="151.2">12</text>
<text x="246.4" y="154.4">13</text>
<text x="257.5" y="152.8">11</text>
<text x="218.9" y="167.3">14</text>
<text x="222.6" y="168">VCC</text>
<text x="228.1" y="168">GND</text>
<text x="233.3" y="167.3">7</text>
<text x="3.2" y="175.6">D</text>
<text x="274.9" y="175.6">D</text>
<text x="24.6" y="195.5">1</text>
<text x="70.4" y="195.5">2</text>
<text x="116.2" y="195.5">3</text>
<text x="162.1" y="195.5">4</text>
<text x="207.9" y="195.5">5</text>
<text x="253.7" y="195.5">6</text>
</g>
<g font-size="1.3" fill="#f00">
<text x="96.9" y="58.2">PWM_U_B</text>
<text x="96.9" y="55">PWM_U_T</text>
<text x="157.9" y="58.2">PWM_UT</text>
<text x="157.9" y="66.3">PWM_UB</text>
<text x="97" y="77.6">PWM_V_T</text>
<text x="96.9" y="80.8">PWM_V_B</text>
<text x="157.9" y="80.8">PWM_VT</text>
<text x="157.9" y="88.9">PWM_VB</text>
<text x="96.6" y="100.2">PWM_W_T</text>
<text x="96.6" y="103.5">PWM_W_B</text>
<text x="157.9" y="103.5">PWM_WT</text>
<text x="157.9" y="111.6">PWM_WB</text>
<text x="114.3" y="131">PWM_W_B</text>
<text x="141.8" y="131">PWM_WB</text>
<text x="114.4" y="135.8">PWM_W_T</text>
<text x="114.6" y="134.2">PWM_U_B</text>
<text x="114.7" y="132.6">PWM_V_B</text>
<text x="114.8" y="137.4">PWM_V_T</text>
<text x="141.8" y="134.2">PWM_UB</text>
<text x="141.8" y="137.4">PWM_VT</text>
<text x="141.8" y="132.6">PWM_VB</text>
<text x="141.8" y="135.8">PWM_WT</text>
<text x="114.7" y="139">PWM_U_T</text>
<text x="141.8" y="139">PWM_UT</text>
</g>
<text font-size="1.1" x="257.5" y="193.2">© Texas Instruments 2017</text>
</svg>
